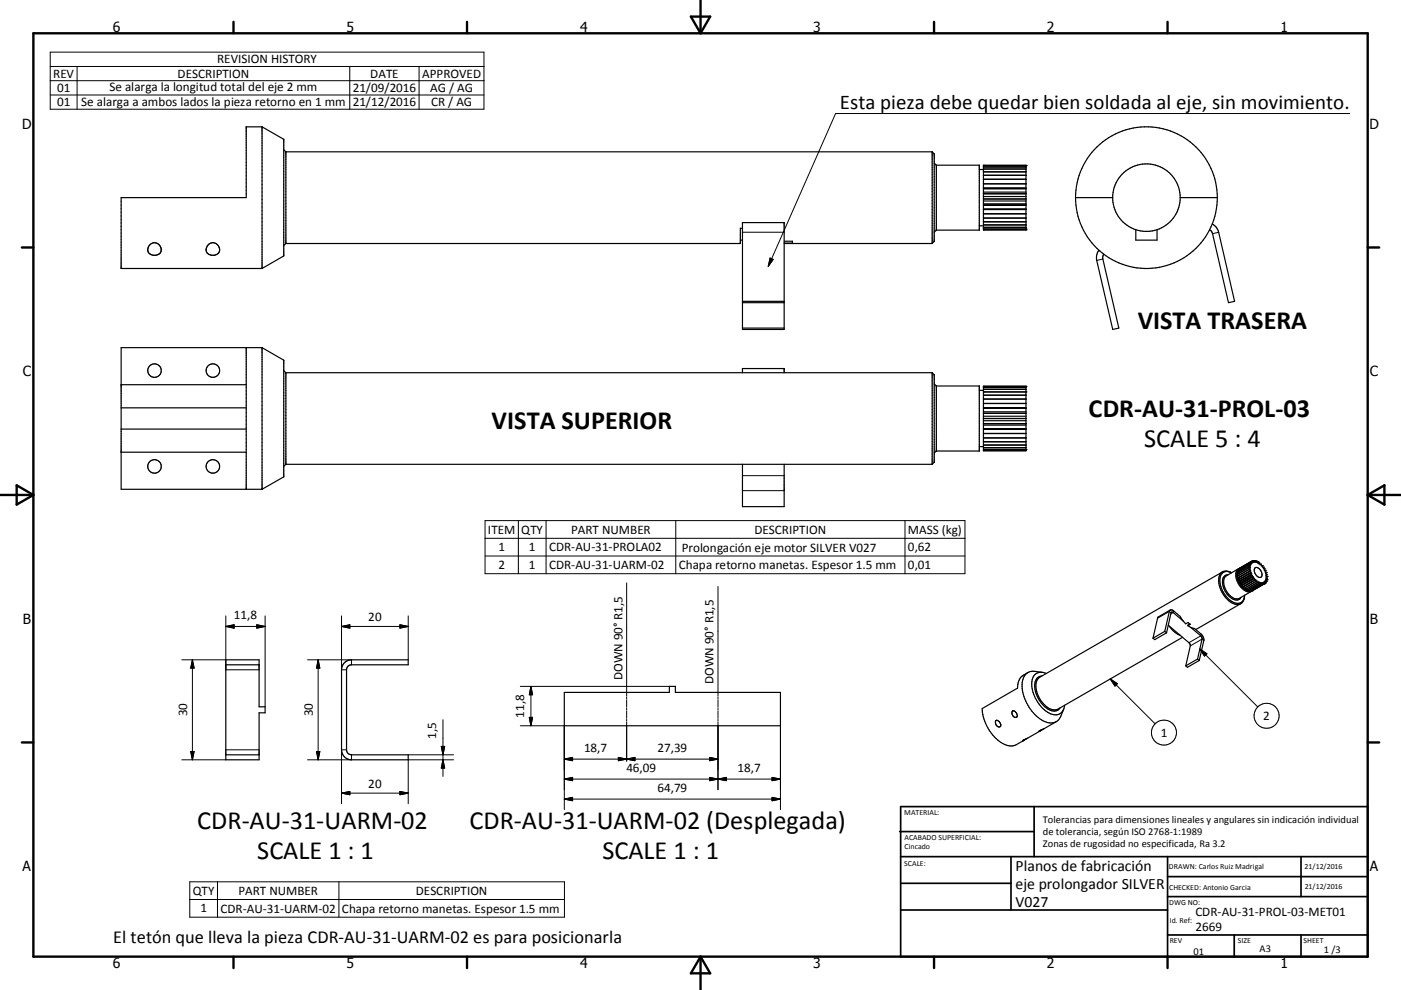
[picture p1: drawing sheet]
<svg xmlns="http://www.w3.org/2000/svg" width="420mm" height="297mm" viewBox="0 0 420 297" stroke-linecap="round" stroke-linejoin="round" font-family="sans-serif">
<g fill="none" stroke="#000" stroke-width=".36">
<path d="M78.6 38.1l6.5 3.7v35l-6.5 3.7M78.6 38.1v42.4M78.6 38.1h-4.8v21.2h-37.5v21.2h42.3M85.1 44.9l.6 .6M85.7 45.5v27.6M85.7 45.5h193.8M279.5 45.5v27.6M279.5 45.5l.6 .7v26.2l-.6 .7M280.1 48.9l.6 .7M280.7 49.6v19.4M280.7 49.6h12.9v19.4h-12.9M293.6 50.9h1.2"/>
<path d="M294.8 49.6h12.8v19.4h-12.8zM294.8 49.7h12.8M294.8 50.1h12.8M294.8 50.7h12.8M294.8 51.5h12.8M294.8 52.6h12.8M294.8 53.8h12.8M294.8 55.2h12.8M294.8 55.1h12.8M294.8 56.6h12.8M294.8 58.1h12.8M294.8 59.7h12.8"/>
<path d="M294.8 59h12.8M294.8 57.6h12.8M294.8 56.3h12.8M322.5 59.3h11.1M322.5 59.3a21.2 21.2 0 0 1 21.2-21.3 21.2 21.2 0 0 1 21.3 21.3M322.5 59.3a21.2 21.2 0 0 0 21.2 21.3 21.2 21.2 0 0 0 21.3-21.3M333.6 59.3a10.1 10.1 0 0 0 6.9 9.6M333.6 59.3a10.1 10.1 0 0 1 10.1-10.1 10.1 10.1 0 0 1 10.1 10.1M353.8 59.3h11.2M353.8 59.3a10.1 10.1 0 0 1-6.9 9.6M45 73.4a1.95 1.95 0 0 1 2.7 0 1.95 1.95 0 0 1 .1 2.7 1.95 1.95 0 0 1-2.7 .2 1.78 1.78 0 0 1-.1-2.9zM62.5 73.4a1.93 1.93 0 0 1 2.8 .1 1.93 1.93 0 0 1-.4 2.9 1.92 1.92 0 0 1-2.3-.1 1.92 1.92 0 0 1-.6-2.3z"/>
<path d="M85.7 73.1l-.6 .6M222 72h.6M222.6 68.5h-.6v4.6h-136.3M222.6 66.8h12.5v32h-12.5zM235.1 72.4h2.5v.5h-2.5M235.1 73.1h44.4M280.7 69l-.6 .7M293.6 67.7h1.2M294.8 61.2h12.8M294.8 62.7h12.8M294.8 64.2h12.8M294.8 64.1h12.8"/>
<path d="M294.8 65.4h12.8M294.8 66.5h12.8M294.8 67.5h12.8M294.8 68.2h12.8M294.8 68.7h12.8M294.8 62.9h12.8M294.8 61.6h12.8M294.8 60.3h12.8M329.4 75.1l-.6 1.7v1.3l4.8 20.7 1.8-.4-4.8-20.7 .3-1.4M340.5 68.9v3.1h6.4v-3.1M340.5 68.9a10.1 10.1 0 0 0 6.4 0M363.4 67.2l1.1 .9 .9 1.6 4.7 20.7-1.8 .4-4.8-20.7-.4-.8-.5-.4"/>
<path d="M222.6 98.4h12.5M222.6 90.8h12.5M222.6 90.4h12.5M36.3 115.4h37.5M73.8 104.3v42.5M78.6 104.3l6.5 3.8v35l-6.5 3.7M78.6 104.3v42.5M78.6 104.3h-42.3v42.5h42.3M85.1 111.2l.6 .6M85.7 111.8v27.5M85.7 111.8h193.8M222.6 111.8v-1.2h12.5v1.2"/>
<path d="M279.5 111.8v27.5M279.5 111.8l.6 .6v26.3l-.6 .6M280.1 115.2l.6 .6M280.7 115.8v19.5M280.7 115.8h12.9v19.5h-12.9M293.6 117.1h1.2M294.8 115.9h12.8v19.3h-12.8zM294.8 115.9h12.8M294.8 116.2h12.8M294.8 116.8h12.8M294.8 117.6h12.8M294.8 118.5h12.8"/>
<path d="M294.8 119.7h12.8M36.3 122.4h37.5M36.3 128.7h37.5M36.3 135.7h37.5M85.7 139.3l-.6 .6M85.7 139.3h193.8M222.6 139.3v12.7h12.5v-12.7M280.7 135.3l-.6 .6M293.6 134h1.2M294.8 127.1h12.8M294.8 128.6h12.8M294.8 130.1h12.8"/>
<path d="M294.8 130h12.8M294.8 131.4h12.8M294.8 131.3h12.8M294.8 132.5h12.8M294.8 133.5h12.8M294.8 134.3h12.8M294.8 134.9h12.8M294.8 135.2h12.8M294.8 121h12.8M294.8 122.5h12.8M294.8 124h12.8M294.8 125.5h12.8"/>
<path d="M294.8 128.8h12.8M294.8 127.5h12.8M294.8 126.2h12.8M294.8 124.9h12.8M294.8 123.5h12.8M294.8 122.3h12.8M366.5 171.6l-54.8 31.6a4 4 0 0 0-.7 4.8 6.5 6.5 0 0 0 5.6 5l37.9-21.8M368.2 172.5a1.97 1.97 0 0 0-1.7 2.7 5.5 5.5 0 0 0 4.4 4.8l.8-.3 .4-.5M368.8 171.6l.4 .2M368.8 171.6a2.31 2.31 0 0 0-2.5 .1 2.31 2.31 0 0 0-.9 2.4 7.7 7.7 0 0 0 5.4 7.3 2.17 2.17 0 0 0 2.3-2.3M368.8 171.7a2.29 2.29 0 0 0-2.4 .3 2.29 2.29 0 0 0-.7 2.5 7.3 7.3 0 0 0 5.3 6.5 2.03 2.03 0 0 0 2.1-2M370.9 172.4l.3 .3"/>
<path d="M370.9 171.9l.2 .3M370.9 171.9h.1M370.9 172.4a5 5 0 0 0 2.9 4.6M370.9 172.9l.4 .4M371 172l-.1 .4M371 173.5l.4 .2M371.1 171.6l-.1 .2M371.1 171.1l.1 .2M371.1 171v.1M371.2 174l.4 .2M371.2 174h.1M371.3 170.6l-3.6 2.2a3.4 3.4 0 0 0 0 4.4 3.6 3.6 0 0 0 3.9 2.3l3.6-2.1"/>
<path d="M371.3 173.3l-.3 .2M371.3 173.3h.1M371.3 170.7l.1 .2M371.4 173.7l-.2 .3M371.4 173.7l.1 .1M371.5 174.6h.1M371.5 174.6l.4 .1M371.6 170.5a2.62 2.62 0 0 0-.7 3.7 4.3 4.3 0 0 0 4.1 3.3l.2-.1M371.6 170.5v.1M371.6 170.5h.1M371.6 174.3l-.1 .3M371.6 174.2v.1"/>
<path d="M371.8 175.1h.1M371.8 175.1l.3 .1M371.9 174.7v.1M371.9 174.7h.1M371.9 174.8l-.1 .3M372.1 175.6h.1M372.1 175.2v.4M372.1 175.2h.1M372.5 175.6h-.4M372.5 175.6v.5M372.5 175.6h.1M372.5 176.1h.1"/>
<path d="M372.8 176l-.3 .1M372.8 176h.1M372.9 176v.5M372.9 176h.1M372.9 176.5h.1M373.1 178.6v.5M373.2 176.4l.2 .4M373.6 176.7l.2 .4M373.8 177.1h.1M373.9 177.1h.3M374.5 170.3l-3.6 2.1M374.5 170.3l.4 .4-.4 .1"/>
<path d="M374.5 169.8l-3.6 2.1M374.5 169.8l.3 .5h-.3M374.5 170.8l-3.6 2.1M374.5 170.8h.1M374.5 177.1l.2 .3M374.5 170.8l.4 .4M374.6 169.3l-3.6 2.1 .2 .3M374.6 169.3l.3 .6-.4-.1M374.7 177.4h.1M374.7 169l-3.6 2.1M374.7 169l.3 .5-.4-.2M374.7 168.9v.1"/>
<path d="M374.8 172l-3.6 2M374.8 172l.5 .2M374.8 171.9v.1M374.9 168.6l-3.6 2.1M374.9 171.2l-3.9 2.3M374.9 171.2l-.3 .2 .5 .3M374.9 168.6l.3 .6-.5-.3M374.9 168.6h.1M375 168.6l-3.7 2.1M375.1 171.7l-.3 .2M375.1 171.7l-3.6 2.1M375.1 172.5h.1"/>
<path d="M375.1 172.5l-3.6 2.1M375.1 172.5l.4 .2M375.2 168.4l.2 .6-.4-.4M375.2 168.4h.1M375.2 168.4l-3.6 2.1M375.3 172.2l-3.7 2.1M375.3 172.2l-.2 .3M375.3 177.2h.1M375.4 173.1l-3.6 2M375.4 173.1h.1M375.4 173.1h.4M375.4 177.2l-.2 .2"/>
<path d="M375.5 172.7l-.1 .4M375.5 172.7l-3.6 2M375.5 168.3l-.2 .1M375.5 168.3l.2 .5-.5-.4M375.5 168.3h.1M375.7 173.6h.1M375.8 173.6l-3.7 2M375.8 173.1l-.1 .5M375.8 173.1l-3.6 2.1M375.9 168.2l-.2 .2M375.9 168.2l.1 .5-.4-.4M375.9 168.2l.4 .5v-.5"/>
<path d="M376.1 173.5v.5M376.1 173.5l-3.6 2.1M376.1 173.5l-.3 .1M376.1 174l-3.6 2.1M376.1 174h.1M376.2 170.4a1.73 1.73 0 0 1 2.2 1.9 .8 .8 0 0 1-.6 1 .8 .8 0 0 1-.9-.4 2 2 0 0 1-.7-2.5zM376.3 168.2l-.2 .2M376.3 168.2l.3 .6 .2-.4M376.5 173.9v.5M376.5 173.9l-3.6 2.1M376.5 173.9l-.4 .1M376.5 174.4l-3.6 2.1"/>
<path d="M376.5 174.4l.1 .1M376.6 174.5l-3.6 2M376.6 174.5l.2-.3 .2 .6M376.8 168.4l-.3 .1M376.8 168.4l.2 .5 .2-.3M377 174.8l-3.6 2M377 174.8h.1M377 174.8l.2-.3 .2 .5M377.2 168.6l-.3 .1M377.2 168.6l.2 .5 .2-.2M377.4 175l-3.6 2.1M377.4 175l.2-.3 .3 .5"/>
<path d="M377.4 175h.1M377.6 168.9l.2 .5 .3-.2M377.6 168.9l-.2 .1M377.9 175.2l-3.6 2.1-.2-.3M377.9 175.2l.1-.4 .3 .5M378.1 169.2h.1M378.1 169.2v.6l.4-.1v.5h.4l-.1 .4 .4 .1-.2 .4 .5 .2-.2 .3 .4 .2-.3 .2 .4 .4M378.3 175.3h.1M378.3 175.3l-3.6 2.1M378.3 175.3v-.5l.4 .5M378.7 175.3l-3.6 2.1-.2-.2M379 175.2l-3.6 2"/>
<path d="M379 175.2l-.4-.5 .1 .6M379.3 175l-.3 .1M379.3 175l-.4-.4 .1 .6M379.6 174.7l-.3 .2M379.6 174.7l-.4-.3 .1 .6M379.6 174.7h.1M379.8 174.4l-.3 .1M379.8 174.4l-.5-.3 .3 .6M379.8 172.4l-.3 .2M379.8 172.4l-.3 .1 .4 .4M379.8 172.4h.1M379.9 173.9l-.3 .2"/>
<path d="M379.9 173.9l-.4-.1 .3 .6M379.9 172.9l-.3 .2M379.9 172.9l-.3 .1 .3 .4M379.9 173.5l-.2 .1M379.9 173.5l-.4-.1 .4 .5M379.9 173.4v.1M67.7 198h10v14h1.8v1.9h-1.8v14h-10zM67.7 199.4h10M103.3 198.8l1-.6 1.1-.2h17v1.4h-17a1.47 1.47 0 0 0-1.5 1.5v24a1.47 1.47 0 0 0 1.5 1.6h17v1.4h-17a3 3 0 0 1-3-3v-24l.2-1.1zM349.2 189.4l.5 .4M349.2 189.4l-3.5 2.1M349.7 189.8l-3.5 2.1-.5-.4"/>
<path d="M350.3 187.6l6.3 5.3 .3 .6-1.4 6.3M350.6 187.8a6.8 6.8 0 0 0 3.3 2.8M350.9 183l-3.8 2.3-1.4 6.2M350.9 183l.7 .1 2.2 1.8 .9 1.4M350.9 183l-.3 .4-1.4 6M354.7 186.3l-3-2.5-.5-.1-1.5 6.1M354.7 186.3l.8 .9 .7-.5 .7 .6-.7 .4M356.2 187.7l.8 .5M356.2 187.5v.1M356.2 187.5v.2M356.7 187.2l-.5 .3M357 188.2l1.2 .4 1.9 1.6a2.36 2.36 0 0 1 .8 2l-1.4 6"/>
<path d="M357 188.2l3 2.6 .4 .6-1.4 6.3M359 197.7l.5 .5M359 197.7l-3.5 2.1M359.5 198.2l-3.5 2-.5-.4M372 181.1l-13.5 7.8M169.2 207.7h31.5v-1.8h1.8v1.8h31.5v10h-64.8zM298.6 216.2a1.26 1.26 0 0 1 1.2 1.8 1.25 1.25 0 0 1-1.2-1.8zM303.6 213.3a1.25 1.25 0 0 1 1.2 1.9 1.23 1.23 0 0 1-1.2-.6 1.23 1.23 0 0 1 0-1.3zM308.2 201.8l-1.4 .7a4 4 0 0 0-1.7 3.9l-10.6 6.2a12.5 12.5 0 0 0 7.6 11.1h1.9l3-1.6M308.2 201.8a5.7 5.7 0 0 0-1.4 6.6 12.1 12.1 0 0 0 7.4 8.4l1.3 .1 1.2-.4M311.5 219.4h.1M311.6 219.4h.1"/>
<path d="M312 219.2l-4.4 2.5M312.3 202.8a2.69 2.69 0 0 0-2.1 3.6 8.2 8.2 0 0 0 5.6 6.9l1-.1 1.1-.8M312.5 201.7l-2.7-.3-1.6 .4M312.5 218.9l-1 .5M312.5 218.9l-.9 .5M312.7 218.8l-.2 .1M313.7 202.1a2.88 2.88 0 0 0-3.1 0 2.88 2.88 0 0 0-1.3 2.8 10.1 10.1 0 0 0 6.6 9.5 2.74 2.74 0 0 0 3.3-2.8M316.7 216.5l-4.2 2.4M318.9 212.8l-1.1 2.5-1.1 1.2M67.7 226.5h10M306.6 222.2v.1M307 222.1l-.4 .2"/>
<path d="M307.6 221.7l-1 .5M307.6 221.7l-.6 .4M307.7 221.6l-.1 .1"/>
<circle cx="46.3" cy="111.2" r="2.02"/>
<circle cx="63.8" cy="111.2" r="2.02"/>
<circle cx="46.3" cy="139.9" r="2.03"/>
<circle cx="63.8" cy="139.9" r="2.03"/>
</g>
<g fill="#000">
<circle cx="294.8" cy="49.7" r=".18"/>
<circle cx="294.8" cy="49.6" r=".18"/>
<circle cx="307.6" cy="49.6" r=".18"/>
<circle cx="307.6" cy="49.7" r=".18"/>
<circle cx="294.8" cy="69" r=".18"/>
<circle cx="294.8" cy="68.7" r=".18"/>
<circle cx="307.6" cy="69" r=".18"/>
<circle cx="307.6" cy="68.7" r=".18"/>
<circle cx="294.8" cy="117.6" r=".18"/>
<circle cx="294.8" cy="115.9" r=".18"/>
<circle cx="307.6" cy="115.9" r=".18"/>
<circle cx="307.6" cy="117.6" r=".18"/>
<circle cx="294.8" cy="134.9" r=".18"/>
<circle cx="307.6" cy="134.9" r=".18"/>
<circle cx="370.9" cy="172.4" r=".18"/>
<circle cx="371" cy="171.4" r=".18"/>
<circle cx="371" cy="173.5" r=".18"/>
<circle cx="374.3" cy="177.3" r=".18"/>
<circle cx="374.5" cy="170.3" r=".18"/>
<circle cx="374.6" cy="171.4" r=".18"/>
<circle cx="375.1" cy="177.4" r=".18"/>
<circle cx="375.4" cy="177.2" r=".18"/>
<circle cx="375.9" cy="168.2" r=".18"/>
<circle cx="376.3" cy="168.2" r=".18"/>
<circle cx="376.8" cy="168.4" r=".18"/>
<circle cx="377.2" cy="168.6" r=".18"/>
<circle cx="377.9" cy="175.2" r=".18"/>
<circle cx="378.5" cy="169.7" r=".18"/>
<circle cx="378.7" cy="175.3" r=".18"/>
<circle cx="378.9" cy="170.2" r=".18"/>
<circle cx="379" cy="175.2" r=".18"/>
<circle cx="379.2" cy="170.7" r=".18"/>
<circle cx="379.3" cy="175" r=".18"/>
<circle cx="379.5" cy="171.3" r=".18"/>
<circle cx="379.7" cy="171.8" r=".18"/>
<circle cx="379.8" cy="174.4" r=".18"/>
<circle cx="379.9" cy="173.9" r=".18"/>
<circle cx="379.9" cy="172.9" r=".18"/>
</g>
<g fill="none" stroke="#000" stroke-width=".3">
<path d="M15.1 15.6h130v17.2h-130zM15.1 19.9h130M23.1 19.9v12.9M104.9 19.9v12.9M125.6 19.9v12.9M15.1 24.2h130M15.1 28.5h130M404.7 34.1h-154.2l-20.2 45.8M222.6 69.7h12.5M230.9 77.4l.9 .4-1.5 2.1zM330.6 77.7l-1.8 .4M365.4 69.7l-1.9 .4"/>
<path d="M145.4 156.2h143.9v15.9h-143.9zM155.4 156.2v15.9M163.7 156.2v15.9M202.6 156.2v15.9M222.6 147.2h12.5M222.6 142.7h12.5M271.3 156.2v15.9M145.4 161.5h143.9M145.4 166.8h143.9M187.9 174.9v33.9M215.3 176v32.8M54.5 198h13.2"/>
<path d="M57.7 198v29.9M57.7 198l.5 2.4h-1zM67.7 184.8v16.1h10M67.7 187.9h11.8M67.7 187.9l2.5-.5v1.1zM77 187.4l2.5 .5-2.5 .6zM79.5 184.8v27.2M92.2 198h13.2v1.4M95.4 198l.5 2.4h-1zM95.4 198v29.9M102.4 184.8v16.1h1.5M102.4 187.9l2.5-.5v1.1z"/>
<path d="M102.4 187.9h20M119.9 187.4l2.5 .5-2.5 .6zM122.4 184.8v13.2M351.1 183.9l-.5-.5-3.6 2.1M351.8 183.3l-.1 .5-.7 .4M359.7 194.7l17.4 17.4M359.7 194.7l2.1 1.4-.7 .7zM360.1 190.2l-.1 .6-3.6 2M360.9 192.2l-.5-.5-3.5 2.1M132.8 215.9v17M156 217.7h13.2v25.2M156 205.9h44.7"/>
<path d="M158.7 215.2h1l-.5 2.5zM159.2 205.9v11.8M159.2 205.9l.5 2.5h-1zM187.9 209.1v.6M187.9 210v2.2M187.9 212.5v.5M187.9 213.3v2.2M187.9 215.8v.5M187.9 216.6v11.8M215.3 209.1v.6M215.3 210v2.2M215.3 212.5v.5"/>
<path d="M215.3 213.3v2.2M215.3 215.8v.5M215.3 216.6v20.3M234 217.7v25.2M332.9 203.7l13.4 13.5M332.9 203.7l2.1 1.4-.7 .7zM54.5 227.9h13.2M57.2 225.5h1l-.5 2.4zM67.7 224.9h10M94.9 225.5h1l-.5 2.4zM102.4 238l2.5-.6v1zM102.4 238h20"/>
<path d="M103.9 224.9h-1.5v16.2M105.4 226.5v1.4h-13.2M119.9 237.4l2.5 .6-2.5 .4zM122.4 226.5h13.6M132.3 223.9h1l-.5 2.6zM132.8 227.9l.5 2.5h-1zM136 227.9h-13.6v13.2M169.2 227.7h46.1M169.2 227.7l2.5-.5v1zM169.2 233.7l2.5-.5v1zM169.2 239.7l2.5-.5v1zM169.2 233.7h64.8"/>
<path d="M169.2 239.7h64.8M185.4 227.2l2.5 .5-2.5 .5zM187.9 227.7l2.5-.5v1zM212.8 233.2l2.5 .5-2.5 .5zM212.8 227.2l2.5 .5-2.5 .5zM215.3 233.7l2.5-.5v1zM231.5 239.2l2.5 .5-2.5 .5zM231.5 233.2l2.5 .5-2.5 .5zM56.9 264.6h112.3v10.6h-112.3zM56.9 269.9h112.3M65.2 264.6v10.6M101.6 264.6v10.6"/>
<circle cx="349" cy="219.8" r="3.8"/>
<circle cx="379.7" cy="214.8" r="3.8"/>
</g>
<g fill="none" stroke="#000" stroke-width=".71">
<path d="M10 10h400v277h-400zM70 6.6v3.4M140 6.6v3.4M207.1 5h5.8l-2.9 5zM210 0v10M280 6.6v3.4M350 6.6v3.4M6.6 74.2h3.4M410 74.2h3.5M0 148.5h10M5 145.6l5 2.9-5 2.9zM410 148.5h10.1"/>
<path d="M410 148.5l5.1-2.9v5.8zM6.6 222.7h3.4M410 222.7h3.5M70 287v3.4M140 287v3.4M210 287v10M210 287l2.9 5h-5.8zM280 287v3.4M350 287v3.4"/>
</g>
<g fill="none" stroke="#000" stroke-width=".51">
<path d="M269.7 249.5h40.3M270 242h140v45h-140zM270 257h140M303.1 257v16M310 242v15M350 257v30M390.1 257v12M270 265h33.1M270 273h80M350 269h60M350 263h60M350 280.5h60"/>
<path d="M370 280.5v6.5M390.1 280.5v6.5"/>
</g>
<g fill="#000" stroke="#000" stroke-width=".3">
<path d="M230.9 77.4l.9 .4-1.5 2.1zM67.7 187.9l2.5-.5v1.1zM77 187.4l2.5 .5-2.5 .6zM102.4 187.9l2.5-.5v1.1zM119.9 187.4l2.5 .5-2.5 .6zM359.7 194.7l2.1 1.4-.7 .7zM57.7 198l.5 2.4h-1zM95.4 198l.5 2.4h-1zM158.7 215.2h1l-.5 2.5zM159.2 205.9l.5 2.5h-1zM332.9 203.7l2.1 1.4-.7 .7zM57.2 225.5h1l-.5 2.4z"/>
<path d="M94.9 225.5h1l-.5 2.4zM102.4 238l2.5-.6v1zM119.9 237.4l2.5 .6-2.5 .4zM132.3 223.9h1l-.5 2.6zM132.8 227.9l.5 2.5h-1zM169.2 227.7l2.5-.5v1zM169.2 233.7l2.5-.5v1zM169.2 239.7l2.5-.5v1zM185.4 227.2l2.5 .5-2.5 .5zM187.9 227.7l2.5-.5v1zM212.8 233.2l2.5 .5-2.5 .5zM212.8 227.2l2.5 .5-2.5 .5z"/>
<path d="M215.3 233.7l2.5-.5v1zM231.5 233.2l2.5 .5-2.5 .5zM231.5 239.2l2.5 .5-2.5 .5z"/>
</g>
<g font-size="7.9">
<text x="341.1" y="98.6">VISTA TRASERA</text>
<text x="326.4" y="125.1">CDR-AU-31-PROL-03</text>
<text x="147.4" y="128.8">VISTA SUPERIOR</text>
<text x="343" y="134.2">SCALE 5 : 4</text>
<text x="59.1" y="248.7">CDR-AU-31-UARM-02</text>
<text x="140.7" y="248.7">CDR-AU-31-UARM-02 (Desplegada)</text>
<text x="77.1" y="257.6">SCALE 1 : 1</text>
<text x="180.6" y="257.6">SCALE 1 : 1</text>
</g>
<text font-size="6.3" x="251.8" y="32.7">Esta pieza debe quedar bien soldada al eje, sin movimiento.</text>
<text font-size="5.5" x="34" y="282.9">El tetón que lleva la pieza CDR-AU-31-UARM-02 es para posicionarla</text>
<g font-size="4.7">
<text x="304.5" y="261.2">Planos de fabricación</text>
<text x="304.5" y="266.6">eje prolongador SILVER</text>
<text x="304.5" y="272">V027</text>
</g>
<g font-size="4.2">
<text x="33.9" y="9.6">6</text>
<text x="103.9" y="9.6">5</text>
<text x="173.9" y="9.6">4</text>
<text x="243.8" y="9.6">3</text>
<text x="313.9" y="9.6">2</text>
<text x="383.9" y="9.6">1</text>
<text x="6.7" y="38.7">D</text>
<text x="410.5" y="38.7">D</text>
<text x="6.9" y="112.9">C</text>
<text x="410.7" y="112.9">C</text>
<text x="6.9" y="187.1">B</text>
<text x="410.7" y="187.1">B</text>
<text x="6.8" y="261.4">A</text>
<text x="410.7" y="261.4">A</text>
<text x="33.9" y="290.4">6</text>
<text x="103.9" y="290.4">5</text>
<text x="173.9" y="290.4">4</text>
<text x="243.8" y="290.4">3</text>
<text x="313.9" y="290.4">2</text>
<text x="383.9" y="290.4">1</text>
</g>
<g font-size="3.9">
<text x="15.9" y="23.3">REV</text>
<text x="53.3" y="23.3">DESCRIPTION</text>
<text x="65.1" y="19.1">REVISION HISTORY</text>
<text x="111" y="23.3">DATE</text>
<text x="126.6" y="23.3">APPROVED</text>
<text x="17.1" y="27.6">01</text>
<text x="32.9" y="27.3">Se alarga la longitud total del eje 2 mm</text>
<text x="105.7" y="27.5">21/09/2016</text>
<text x="128.9" y="27.5">AG / AG</text>
<text x="17.1" y="31.9">01</text>
<text x="24.4" y="31.7">Se alarga a ambos lados la pieza retorno en 1 mm</text>
<text x="105.7" y="31.8">21/12/2016</text>
<text x="129.3" y="31.8">CR / AG</text>
<text x="146.3" y="160.1">ITEM</text>
<text x="156.3" y="160.1">QTY</text>
<text x="171.2" y="160.1">PART NUMBER</text>
<text x="226.2" y="160.1">DESCRIPTION</text>
<text x="272.2" y="160.2">MASS (kg)</text>
<text x="149.4" y="165.4">1</text>
<text x="158.6" y="165.4">1</text>
<text x="164.7" y="165.4">CDR-AU-31-PROLA02</text>
<text x="204.4" y="165.5">Prolongación eje motor SILVER V027</text>
<text x="272.2" y="165.4">0,62</text>
<text x="149.4" y="170.7">2</text>
<text x="158.6" y="170.7">1</text>
<text x="164.7" y="170.7">CDR-AU-31-UARM-02</text>
<text x="203.5" y="170.8">Chapa retorno manetas. Espesor 1.5 mm</text>
<text x="272.2" y="170.7">0,01</text>
<text x="70.1" y="185.8">11,8</text>
<text x="110.4" y="186.4">20</text>
<text x="186.6" y="204.1" transform="rotate(-90 186.6 204.1)">DOWN 90° R1,5</text>
<text x="214" y="205.2" transform="rotate(-90 214 205.2)">DOWN 90° R1,5</text>
<text x="56.1" y="214.9" transform="rotate(-90 56.1 214.9)">30</text>
<text x="93.8" y="214.9" transform="rotate(-90 93.8 214.9)">30</text>
<text x="157.1" y="215.3" transform="rotate(-90 157.1 215.3)">11,8</text>
<text x="378.7" y="216">2</text>
<text x="130.7" y="221.7" transform="rotate(-90 130.7 221.7)">1,5</text>
<text x="348" y="221.1">1</text>
<text x="175.1" y="225.6">18,7</text>
<text x="197.1" y="225.6">27,39</text>
<text x="187.8" y="231.6">46,09</text>
<text x="221.1" y="231.6">18,7</text>
<text x="110.4" y="236.4">20</text>
<text x="197.1" y="237.7">64,79</text>
<text x="57.8" y="268.5">QTY</text>
<text x="71.5" y="268.5">PART NUMBER</text>
<text x="124.7" y="268.5">DESCRIPTION</text>
<text x="60.1" y="273.7">1</text>
<text x="66.1" y="273.8">CDR-AU-31-UARM-02</text>
<text x="102.5" y="273.8">Chapa retorno manetas. Espesor 1.5 mm</text>
<text x="358.4" y="274.9">CDR-AU-31-PROL-03-MET01</text>
<text x="358.4" y="279.4">2669</text>
</g>
<g font-size="3.1">
<text x="312.7" y="246.8">Tolerancias para dimensiones lineales y angulares sin indicación individual</text>
<text x="312.7" y="250.4">de tolerancia, según ISO 2768-1:1989</text>
<text x="312.7" y="254">Zonas de rugosidad no especificada, Ra 3.2</text>
<text x="357.8" y="286.5">01</text>
<text x="377.6" y="285.6">A3</text>
<text x="396.9" y="285.9">1 /3</text>
</g>
<g font-size="2.4">
<text x="271.1" y="244.4">MATERIAL:</text>
<text x="271.2" y="252">ACABADO SUPERFICIAL:</text>
<text x="271.2" y="254.7">Cincado</text>
<text x="271.1" y="259.7">SCALE:</text>
<text x="350.4" y="260.8">DRAWN: Carlos Ruiz Madrigal</text>
<text x="391.1" y="260.6">21/12/2016</text>
<text x="350.5" y="267">CHECKED: Antonio Garcia</text>
<text x="391.2" y="266.7">21/12/2016</text>
<text x="350.5" y="271.4">DWG NO:</text>
<text x="350.7" y="276.9">Id. Ref:</text>
<text x="350.7" y="282.8">REV</text>
<text x="371.1" y="282.9">SIZE</text>
<text x="390.8" y="283">SHEET</text>
</g>
</svg>
